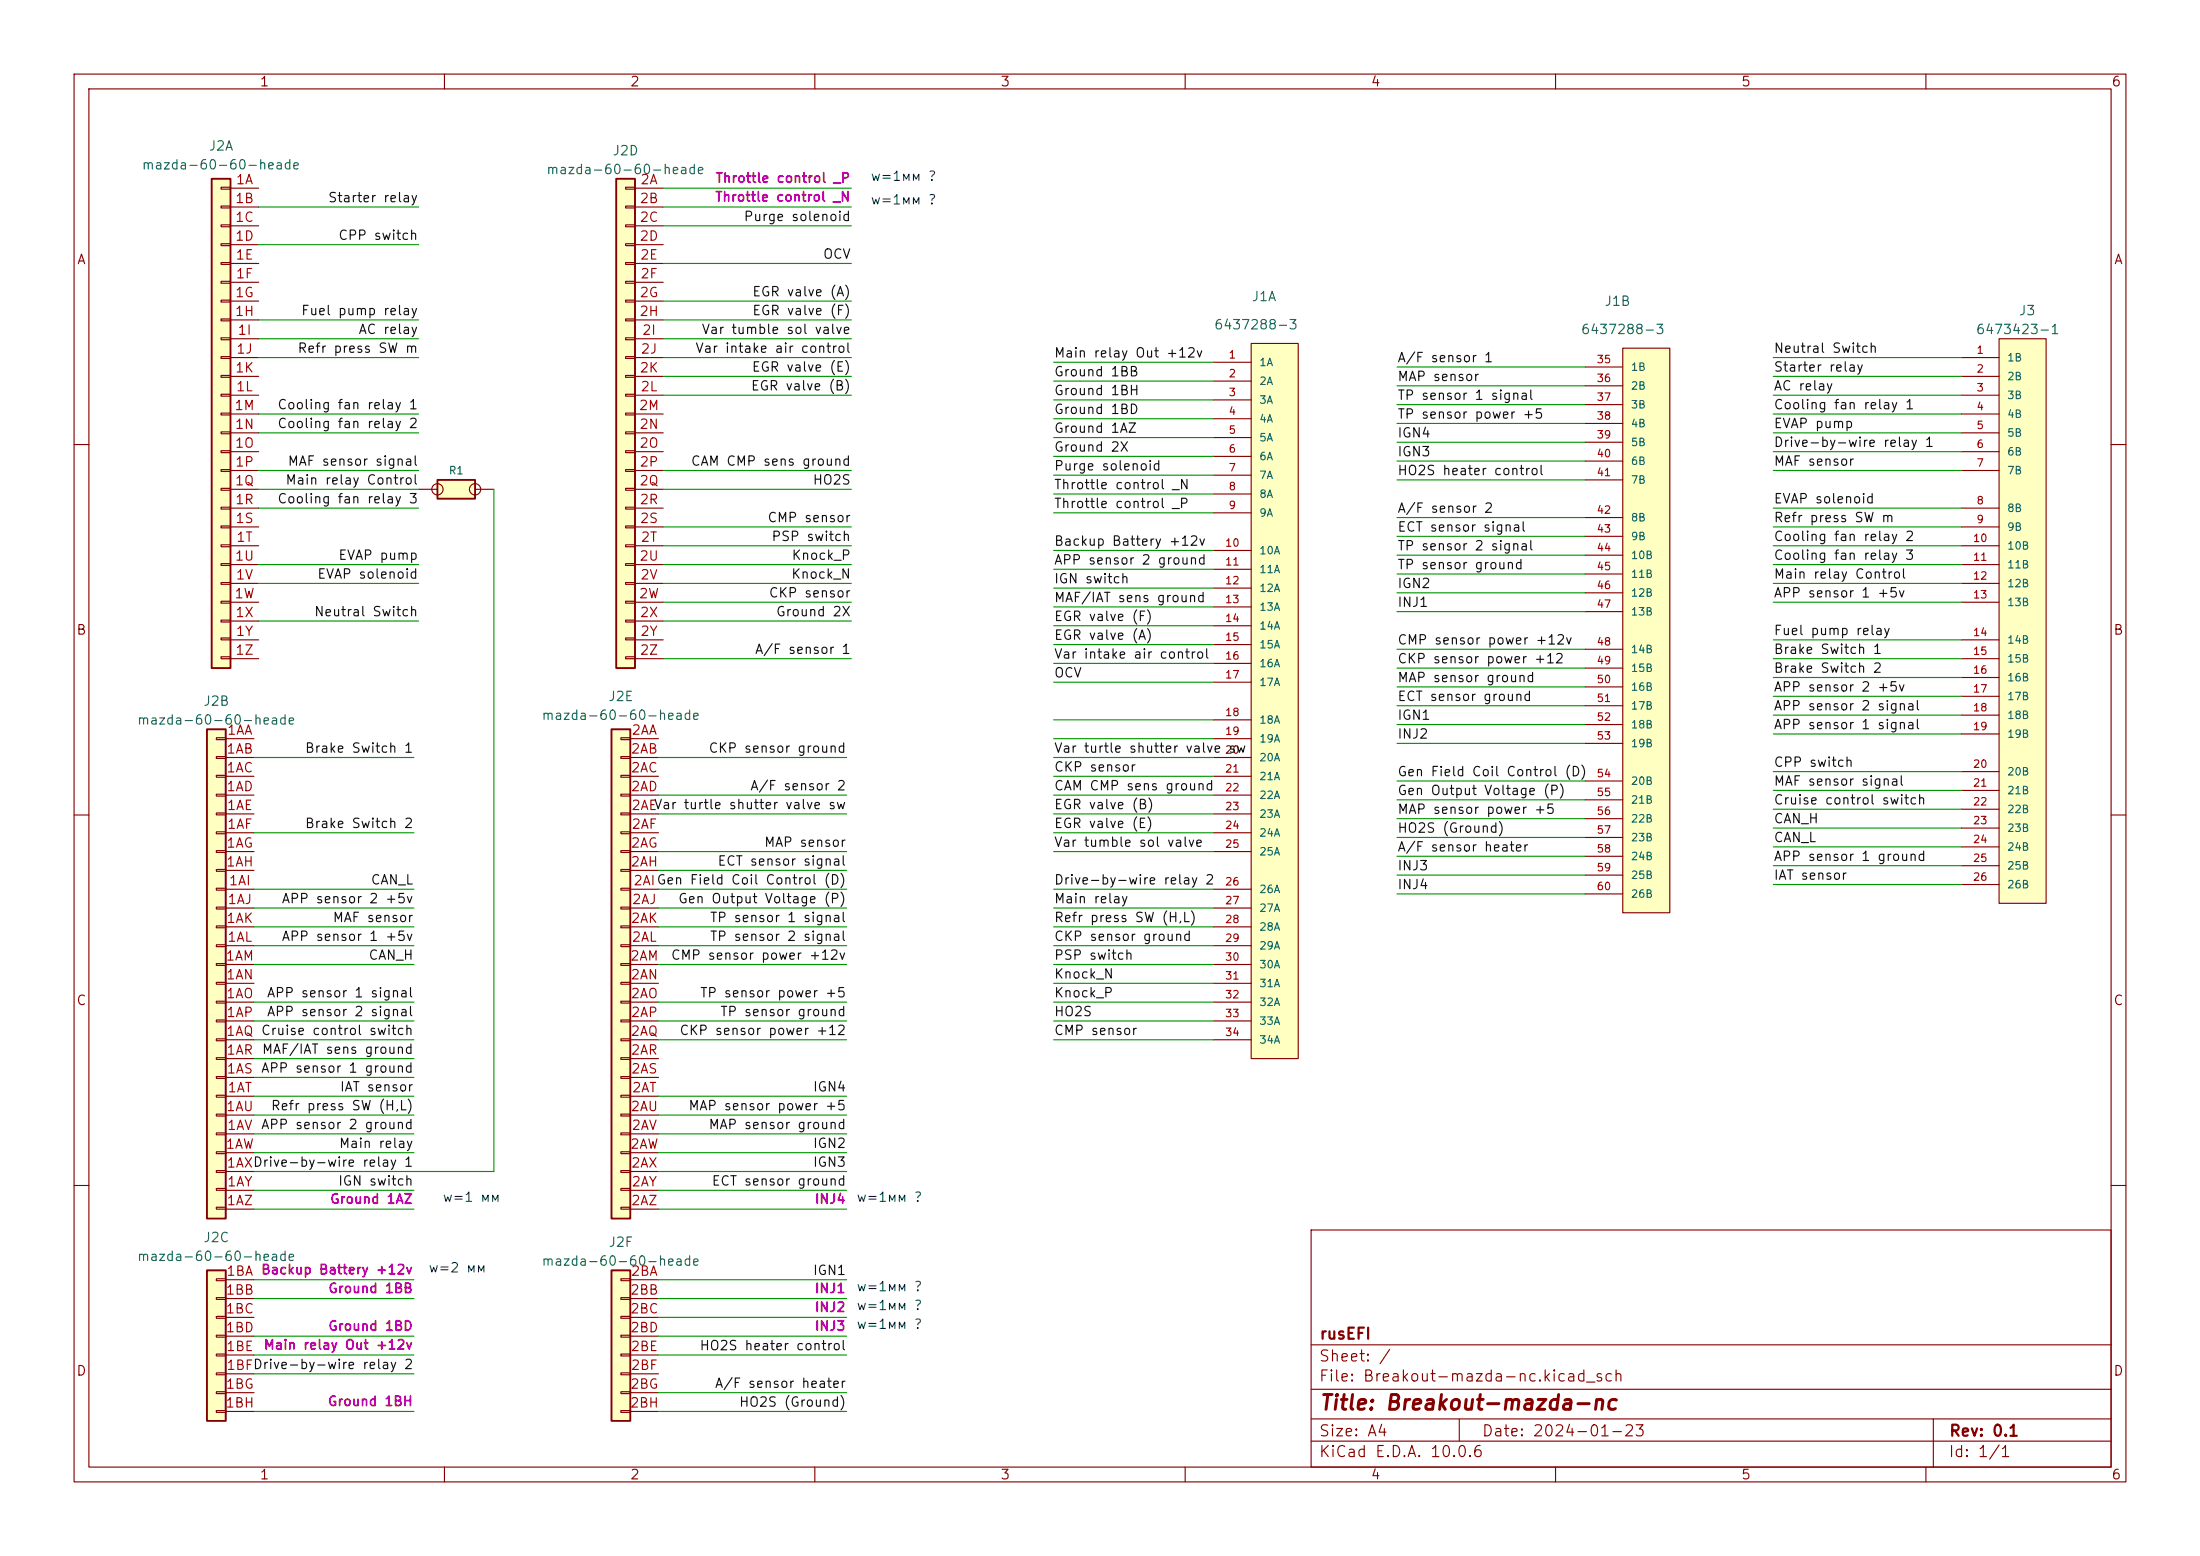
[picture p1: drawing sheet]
<svg xmlns="http://www.w3.org/2000/svg" width="297mm" height="210mm" viewBox="0 0 297 210" stroke-linecap="round" stroke-linejoin="round" font-family="sans-serif">
<g fill="none" stroke="#840000" stroke-width=".15">
<path d="M10 10h277v190h-277zM12 12h273v186h-273zM60 10v2M110 10v2M160 10v2M210 10v2M260 10v2M10 60h2M285 60h2M10 110h2M285 110h2M10 160h2"/>
<path d="M177 166h108v32h-108zM285 160h2M60 198v2M110 198v2M160 198v2M177 194.5h108M177 191.5h108M177 187.5h108M177 181.5h108M197 191.5v3M210 198v2M260 198v2"/>
<path d="M261 191.5v6.5"/>
</g>
<path d="M59.1 64.8h5v2.5h-5z" fill="#ffffc2"/>
<g fill="none" stroke="#840000" stroke-width=".15">
<path d="M56.5 66h2.6M64.1 66h2.6"/>
<circle cx="59.1" cy="66" r=".76"/>
<circle cx="64.1" cy="66" r=".76"/>
</g>
<path d="M59.1 64.8h5v2.5h-5z" fill="none" stroke="#840000" stroke-width=".25"/>
<path d="M83.2 24.1h2.5v66.1h-2.5z" fill="#ffffc2"/>
<path d="M83.2 24.1h2.5v66.1h-2.5z" fill="none" stroke="#840000" stroke-width=".25"/>
<g fill="none" stroke="#840000" stroke-width=".15">
<path d="M84.5 25.3h1.2v.2h-1.2zM84.5 27.8h1.2v.3h-1.2zM84.5 30.4h1.2v.2h-1.2zM84.5 32.9h1.2v.2h-1.2zM84.5 35.4h1.2v.3h-1.2zM84.5 38h1.2v.2h-1.2zM85.7 25.4h3.8M85.7 27.9h3.8M85.7 30.5h3.8M85.7 33h3.8M85.7 35.6h3.8M85.7 38.1h3.8"/>
<path d="M84.5 40.5h1.2v.3h-1.2zM84.5 43.1h1.2v.2h-1.2zM84.5 45.6h1.2v.2h-1.2zM84.5 48.1h1.2v.3h-1.2zM84.5 50.7h1.2v.2h-1.2zM84.5 53.2h1.2v.3h-1.2zM84.5 55.8h1.2v.2h-1.2zM84.5 58.3h1.2v.2h-1.2zM85.7 40.6h3.8M85.7 43.2h3.8M85.7 45.7h3.8M85.7 48.3h3.8"/>
<path d="M85.7 50.8h3.8M85.7 53.3h3.8M85.7 55.9h3.8M85.7 58.4h3.8M84.5 60.8h1.2v.3h-1.2zM84.5 63.4h1.2v.2h-1.2zM84.5 65.9h1.2v.3h-1.2zM84.5 68.5h1.2v.2h-1.2zM84.5 71h1.2v.2h-1.2zM84.5 73.5h1.2v.3h-1.2zM84.5 76.1h1.2v.2h-1.2zM84.5 78.6h1.2v.3h-1.2z"/>
<path d="M85.7 61h3.8M85.7 63.5h3.8M85.7 66h3.8M85.7 68.6h3.8M85.7 71.1h3.8M85.7 73.7h3.8M85.7 76.2h3.8M85.7 78.7h3.8M84.5 81.2h1.2v.2h-1.2zM84.5 83.7h1.2v.2h-1.2zM84.5 86.1h1.2v.3h-1.2zM84.5 88.6h1.2v.3h-1.2z"/>
<path d="M85.7 86.4h3.8M85.7 88.9h3.8M85.7 81.3h3.8M85.7 83.8h3.8"/>
</g>
<path d="M82.5 171.5h2.6v20.3h-2.6z" fill="#ffffc2"/>
<path d="M82.5 171.5h2.6v20.3h-2.6z" fill="none" stroke="#840000" stroke-width=".25"/>
<g fill="none" stroke="#840000" stroke-width=".15">
<path d="M83.8 172.6h1.3v.2h-1.3zM83.8 175.1h1.3v.3h-1.3zM83.8 177.7h1.3v.2h-1.3zM85.1 172.7h3.8M85.1 175.3h3.8M85.1 177.8h3.8M83.8 180.2h1.3v.3h-1.3zM83.8 182.8h1.3v.2h-1.3zM83.8 185.3h1.3v.2h-1.3zM83.8 187.8h1.3v.3h-1.3zM83.8 190.4h1.3v.2h-1.3zM85.1 180.3h3.8"/>
<path d="M85.1 182.9h3.8M85.1 185.4h3.8M85.1 188h3.8M85.1 190.5h3.8"/>
</g>
<path d="M27.9 98.4h2.6v66.1h-2.6z" fill="#ffffc2"/>
<path d="M27.9 98.4h2.6v66.1h-2.6z" fill="none" stroke="#840000" stroke-width=".25"/>
<g fill="none" stroke="#840000" stroke-width=".15">
<path d="M29.2 99.6h1.3v.2h-1.3zM30.5 99.7h3.8M29.2 102.1h1.3v.3h-1.3zM29.2 104.6h1.3v.3h-1.3zM29.2 107.2h1.3v.2h-1.3zM29.2 109.7h1.3v.3h-1.3zM29.2 112.3h1.3v.2h-1.3zM29.2 114.8h1.3v.3h-1.3zM29.2 117.3h1.3v.3h-1.3zM29.2 119.9h1.3v.2h-1.3zM30.5 102.2h3.8M30.5 104.8h3.8"/>
<path d="M30.5 107.3h3.8M30.5 109.9h3.8M30.5 112.4h3.8M30.5 114.9h3.8M30.5 117.5h3.8M29.2 122.4h1.3v.3h-1.3zM29.2 125h1.3v.2h-1.3zM29.2 127.5h1.3v.3h-1.3zM29.2 130h1.3v.3h-1.3zM29.2 132.6h1.3v.2h-1.3zM29.2 135.1h1.3v.3h-1.3zM29.2 137.7h1.3v.2h-1.3z"/>
<path d="M30.5 120h3.8M30.5 122.6h3.8M30.5 125.1h3.8M30.5 127.6h3.8M30.5 130.2h3.8M30.5 132.7h3.8M30.5 135.3h3.8M30.5 137.8h3.8M29.2 140.2h1.3v.3h-1.3zM29.2 142.7h1.3v.3h-1.3zM29.2 145.3h1.3v.2h-1.3zM29.2 147.8h1.3v.3h-1.3z"/>
<path d="M29.2 150.4h1.3v.2h-1.3zM29.2 152.9h1.3v.3h-1.3zM29.2 155.4h1.3v.3h-1.3zM29.2 158h1.3v.2h-1.3zM30.5 140.3h3.8M30.5 142.9h3.8M30.5 145.4h3.8M30.5 148h3.8M30.5 150.5h3.8M30.5 153h3.8M30.5 155.6h3.8M30.5 158.1h3.8"/>
<path d="M29.2 160.4h1.3v.3h-1.3zM29.2 162.9h1.3v.3h-1.3zM30.5 160.7h3.8M30.5 163.2h3.8"/>
</g>
<path d="M82.5 98.4h2.6v66.1h-2.6z" fill="#ffffc2"/>
<path d="M82.5 98.4h2.6v66.1h-2.6z" fill="none" stroke="#840000" stroke-width=".25"/>
<g fill="none" stroke="#840000" stroke-width=".15">
<path d="M83.8 99.6h1.3v.2h-1.3zM85.1 99.7h3.8M83.8 102.1h1.3v.3h-1.3zM83.8 104.6h1.3v.3h-1.3zM83.8 107.2h1.3v.2h-1.3zM83.8 109.7h1.3v.3h-1.3zM83.8 112.3h1.3v.2h-1.3zM83.8 114.8h1.3v.3h-1.3zM83.8 117.3h1.3v.3h-1.3zM83.8 119.9h1.3v.2h-1.3zM85.1 102.2h3.8M85.1 104.8h3.8"/>
<path d="M85.1 107.3h3.8M85.1 109.9h3.8M85.1 112.4h3.8M85.1 114.9h3.8M85.1 117.5h3.8M83.8 122.4h1.3v.3h-1.3zM83.8 125h1.3v.2h-1.3zM83.8 127.5h1.3v.3h-1.3zM83.8 130h1.3v.3h-1.3zM83.8 132.6h1.3v.2h-1.3zM83.8 135.1h1.3v.3h-1.3zM83.8 137.7h1.3v.2h-1.3z"/>
<path d="M85.1 120h3.8M85.1 122.6h3.8M85.1 125.1h3.8M85.1 127.6h3.8M85.1 130.2h3.8M85.1 132.7h3.8M85.1 135.3h3.8M85.1 137.8h3.8M83.8 140.2h1.3v.3h-1.3zM83.8 142.7h1.3v.3h-1.3zM83.8 145.3h1.3v.2h-1.3zM83.8 147.8h1.3v.3h-1.3z"/>
<path d="M83.8 150.4h1.3v.2h-1.3zM83.8 152.9h1.3v.3h-1.3zM83.8 155.4h1.3v.3h-1.3zM83.8 158h1.3v.2h-1.3zM85.1 140.3h3.8M85.1 142.9h3.8M85.1 145.4h3.8M85.1 148h3.8M85.1 150.5h3.8M85.1 153h3.8M85.1 155.6h3.8M85.1 158.1h3.8"/>
<path d="M83.8 160.4h1.3v.3h-1.3zM83.8 162.9h1.3v.3h-1.3zM85.1 160.7h3.8M85.1 163.2h3.8"/>
</g>
<path d="M27.9 171.5h2.6v20.3h-2.6z" fill="#ffffc2"/>
<path d="M27.9 171.5h2.6v20.3h-2.6z" fill="none" stroke="#840000" stroke-width=".25"/>
<g fill="none" stroke="#840000" stroke-width=".15">
<path d="M29.2 172.6h1.3v.2h-1.3zM29.2 175.1h1.3v.3h-1.3zM29.2 177.7h1.3v.2h-1.3zM30.5 172.7h3.8M30.5 175.3h3.8M30.5 177.8h3.8M29.2 180.2h1.3v.3h-1.3zM29.2 182.8h1.3v.2h-1.3zM29.2 185.3h1.3v.2h-1.3zM29.2 187.8h1.3v.3h-1.3zM29.2 190.4h1.3v.2h-1.3zM30.5 180.3h3.8"/>
<path d="M30.5 182.9h3.8M30.5 185.4h3.8M30.5 188h3.8M30.5 190.5h3.8"/>
</g>
<path d="M269.9 45.7h6.3v76.2h-6.3z" fill="#ffffc2"/>
<g fill="none" stroke="#840000" stroke-width=".15">
<path d="M264.8 48.3h5.1M264.8 50.8h5.1M264.8 53.3h5.1M264.8 55.9h5.1M264.8 58.4h5.1M269.9 45.7h6.3v76.2h-6.3zM264.8 61h5.1M264.8 63.5h5.1M264.8 68.6h5.1M264.8 71.1h5.1M264.8 73.7h5.1M264.8 76.2h5.1"/>
<path d="M264.8 78.7h5.1M264.8 81.3h5.1M264.8 86.4h5.1M264.8 88.9h5.1M264.8 91.4h5.1M264.8 94h5.1M264.8 96.5h5.1M264.8 99.1h5.1M264.8 104.1h5.1M264.8 106.7h5.1M264.8 109.2h5.1M264.8 111.8h5.1"/>
<path d="M264.8 114.3h5.1M264.8 116.8h5.1M264.8 119.4h5.1"/>
</g>
<path d="M28.6 24.1h2.5v66.1h-2.5z" fill="#ffffc2"/>
<path d="M28.6 24.1h2.5v66.1h-2.5z" fill="none" stroke="#840000" stroke-width=".25"/>
<g fill="none" stroke="#840000" stroke-width=".15">
<path d="M29.8 25.3h1.3v.2h-1.3zM29.8 27.8h1.3v.3h-1.3zM29.8 30.4h1.3v.2h-1.3zM29.8 32.9h1.3v.2h-1.3zM29.8 35.4h1.3v.3h-1.3zM29.8 38h1.3v.2h-1.3zM31.1 25.4h3.8M31.1 27.9h3.8M31.1 30.5h3.8M31.1 33h3.8M31.1 35.6h3.8M31.1 38.1h3.8"/>
<path d="M29.8 40.5h1.3v.3h-1.3zM29.8 43.1h1.3v.2h-1.3zM29.8 45.6h1.3v.2h-1.3zM29.8 48.1h1.3v.3h-1.3zM29.8 50.7h1.3v.2h-1.3zM29.8 53.2h1.3v.3h-1.3zM29.8 55.8h1.3v.2h-1.3zM29.8 58.3h1.3v.2h-1.3zM31.1 40.6h3.8M31.1 43.2h3.8M31.1 45.7h3.8M31.1 48.3h3.8"/>
<path d="M31.1 50.8h3.8M31.1 53.3h3.8M31.1 55.9h3.8M31.1 58.4h3.8M29.8 60.8h1.3v.3h-1.3zM29.8 63.4h1.3v.2h-1.3zM29.8 65.9h1.3v.3h-1.3zM29.8 68.5h1.3v.2h-1.3zM29.8 71h1.3v.2h-1.3zM29.8 73.5h1.3v.3h-1.3zM29.8 76.1h1.3v.2h-1.3zM29.8 78.6h1.3v.3h-1.3z"/>
<path d="M31.1 61h3.8M31.1 63.5h3.8M31.1 66h3.8M31.1 68.6h3.8M31.1 71.1h3.8M31.1 73.7h3.8M31.1 76.2h3.8M31.1 78.7h3.8M29.8 81.2h1.3v.2h-1.3zM29.8 83.7h1.3v.2h-1.3zM29.8 86.1h1.3v.3h-1.3zM29.8 88.6h1.3v.3h-1.3z"/>
<path d="M31.1 86.4h3.8M31.1 88.9h3.8M31.1 81.3h3.8M31.1 83.8h3.8"/>
</g>
<path d="M219.1 47h6.3v76.2h-6.3z" fill="#ffffc2"/>
<g fill="none" stroke="#840000" stroke-width=".15">
<path d="M214 49.5h5.1M214 52.1h5.1M214 54.6h5.1M214 57.2h5.1M214 59.7h5.1M219.1 47h6.3v76.2h-6.3zM214 62.2h5.1M214 64.8h5.1M214 69.9h5.1M214 72.4h5.1M214 74.9h5.1M214 77.5h5.1"/>
<path d="M214 80h5.1M214 82.6h5.1M214 87.6h5.1M214 90.2h5.1M214 92.7h5.1M214 95.3h5.1M214 97.8h5.1M214 100.3h5.1M214 105.4h5.1M214 108h5.1M214 110.5h5.1M214 113h5.1"/>
<path d="M214 115.6h5.1M214 118.1h5.1M214 120.7h5.1"/>
</g>
<path d="M168.9 46.4h6.4v96.5h-6.4z" fill="#ffffc2"/>
<g fill="none" stroke="#840000" stroke-width=".15">
<path d="M163.8 48.9h5.1M163.8 51.4h5.1M163.8 54h5.1M163.8 56.5h5.1M163.8 59.1h5.1M168.9 46.4h6.4v96.5h-6.4zM163.8 61.6h5.1M163.8 64.1h5.1M163.8 66.7h5.1M163.8 69.2h5.1M163.8 74.3h5.1M163.8 76.8h5.1"/>
<path d="M163.8 79.4h5.1M163.8 81.9h5.1M163.8 84.5h5.1M163.8 87h5.1M163.8 89.5h5.1M163.8 92.1h5.1M163.8 97.2h5.1M163.8 99.7h5.1M163.8 102.2h5.1M163.8 104.8h5.1M163.8 107.3h5.1M163.8 109.9h5.1"/>
<path d="M163.8 112.4h5.1M163.8 114.9h5.1M163.8 120h5.1M163.8 122.6h5.1M163.8 125.1h5.1M163.8 127.6h5.1M163.8 130.2h5.1M163.8 132.7h5.1M163.8 135.3h5.1M163.8 137.8h5.1M163.8 140.3h5.1"/>
</g>
<g fill="none" stroke="#009600" stroke-width=".15">
<path d="M34.9 27.9h21.6M34.9 33h21.6M89.5 27.9h25.4M89.5 35.6h25.4M89.5 30.5h25.4M89.5 25.4h25.4M34.9 55.9h21.6M34.9 58.4h21.6M34.9 48.3h21.6M34.9 43.2h21.6M34.9 45.7h21.6M89.5 48.3h25.4"/>
<path d="M89.5 43.2h25.4M89.5 45.7h25.4M89.5 50.8h25.4M89.5 53.3h25.4M89.5 40.6h25.4M142.2 59.1h21.6M142.2 51.4h21.6M142.2 56.5h21.6M142.2 54h21.6M142.2 48.9h21.6M188.6 54.6h25.4M188.6 59.7h25.4"/>
<path d="M188.6 57.2h25.4M188.6 52.1h25.4M188.6 49.5h25.4M239.4 55.9h25.4M239.4 58.4h25.4M239.4 48.3h25.4M239.4 50.8h25.4M239.4 53.3h25.4M34.9 76.2h21.6M34.9 66h21.6M34.9 63.5h21.6M34.9 68.6h21.6"/>
<path d="M34.9 78.7h21.6M66.7 66v92.1h-32.4M89.5 76.2h25.4M89.5 66h25.4M89.5 63.5h25.4M89.5 78.7h25.4M89.5 73.7h25.4M89.5 71.1h25.4M142.2 76.8h21.6M142.2 69.2h21.6M142.2 74.3h21.6M142.2 79.4h21.6"/>
<path d="M142.2 61.6h21.6M142.2 66.7h21.6M142.2 64.1h21.6M188.6 77.5h25.4M188.6 69.9h25.4M188.6 74.9h25.4M188.6 72.4h25.4M188.6 64.8h25.4M188.6 62.2h25.4M239.4 76.2h25.4M239.4 63.5h25.4M239.4 68.6h25.4"/>
<path d="M239.4 78.7h25.4M239.4 73.7h25.4M239.4 71.1h25.4M239.4 61h25.4M34.9 83.8h21.6M89.5 83.8h25.4M89.5 81.3h25.4M89.5 88.9h25.4M142.2 81.9h21.6M142.2 92.1h21.6M142.2 89.5h21.6M142.2 87h21.6"/>
<path d="M142.2 99.7h21.6M142.2 84.5h21.6M142.2 97.2h21.6M188.6 80h25.4M188.6 97.8h25.4M188.6 95.3h25.4M188.6 92.7h25.4M188.6 90.2h25.4M188.6 87.6h25.4M188.6 82.6h25.4M239.4 81.3h25.4M239.4 86.4h25.4"/>
<path d="M239.4 88.9h25.4M239.4 91.4h25.4M239.4 94h25.4M239.4 96.5h25.4M239.4 99.1h25.4M34.3 112.4h21.6M34.3 102.2h21.6M88.9 114.9h25.4M88.9 102.2h25.4M88.9 107.3h25.4M88.9 109.9h25.4M88.9 117.5h25.4"/>
<path d="M142.2 112.4h21.6M142.2 114.9h21.6M142.2 102.2h21.6M142.2 104.8h21.6M142.2 107.3h21.6M142.2 109.9h21.6M188.6 100.3h25.4M188.6 108h25.4M188.6 105.4h25.4M188.6 113h25.4M188.6 110.5h25.4M188.6 115.6h25.4"/>
<path d="M188.6 118.1h25.4M239.4 104.1h25.4M239.4 106.7h25.4M239.4 119.4h25.4M239.4 116.8h25.4M239.4 109.2h25.4M239.4 114.3h25.4M239.4 111.8h25.4M34.3 137.8h21.6M34.3 120h21.6M34.3 130.2h21.6M34.3 122.6h21.6"/>
<path d="M34.3 127.6h21.6M34.3 125.1h21.6M34.3 135.3h21.6M88.9 137.8h25.4M88.9 120h25.4M88.9 130.2h25.4M88.9 122.6h25.4M88.9 127.6h25.4M88.9 125.1h25.4M88.9 135.3h25.4M142.2 137.8h21.6M142.2 120h21.6"/>
<path d="M142.2 130.2h21.6M142.2 122.6h21.6M142.2 127.6h21.6M142.2 125.1h21.6M142.2 135.3h21.6M142.2 132.7h21.6M188.6 120.7h25.4M34.3 142.9h21.6M34.3 140.3h21.6M34.3 150.5h21.6M34.3 155.6h21.6M34.3 153h21.6"/>
<path d="M34.3 148h21.6M34.3 145.4h21.6M88.9 140.3h25.4M88.9 150.5h25.4M88.9 155.6h25.4M88.9 153h25.4M88.9 158.1h25.4M88.9 148h25.4M142.2 140.3h21.6M34.3 175.3h21.6M34.3 172.7h21.6M34.3 163.2h21.6"/>
<path d="M34.3 160.7h21.6M88.9 175.3h25.4M88.9 172.7h25.4M88.9 163.2h25.4M88.9 160.7h25.4M88.9 177.8h25.4M34.3 185.4h21.6M34.3 180.3h21.6M34.3 190.5h21.6M34.3 182.9h21.6M88.9 180.3h25.4M88.9 190.5h25.4"/>
<path d="M88.9 182.9h25.4M88.9 188h25.4"/>
</g>
<text font-size="2" fill="#840000" x="178" y="190.8">Title: Breakout-mazda-nc</text>
<g font-size="1.5" fill="#840000">
<text x="178" y="184.1">Sheet: /</text>
<text x="178" y="181.1">rusEFI</text>
<text x="178" y="186.8">File: Breakout-mazda-nc.kicad_sch</text>
<text x="178" y="197">KiCad E.D.A. 10.0.6</text>
<text x="178" y="194.2">Size: A4</text>
<text x="200" y="194.2">Date: 2024-01-23</text>
<text x="263" y="197">Id: 1/1</text>
<text x="263" y="194.2">Rev: 0.1</text>
</g>
<g font-size="1.3" fill="#840000">
<text x="35" y="12">1</text>
<text x="85" y="12">2</text>
<text x="135" y="12">3</text>
<text x="185" y="12">4</text>
<text x="235" y="12">5</text>
<text x="285" y="12">6</text>
<text x="10.3" y="36">A</text>
<text x="285.3" y="36">A</text>
<text x="10.2" y="86">B</text>
<text x="285.2" y="86">B</text>
<text x="10.2" y="136">C</text>
<text x="285.2" y="136">C</text>
<text x="10.2" y="186">D</text>
<text x="285.2" y="186">D</text>
<text x="35" y="200">1</text>
<text x="85" y="200">2</text>
<text x="135" y="200">3</text>
<text x="185" y="200">4</text>
<text x="235" y="200">5</text>
<text x="285" y="200">6</text>
</g>
<g font-size="1.3" fill="#006464">
<text x="19" y="23.2">mazda-60-60-heade</text>
<text x="28.1" y="20.6">J2A</text>
<text x="73.7" y="23.8">mazda-60-60-heade</text>
<text x="82.6" y="21.3">J2D</text>
<text x="168.9" y="41">J1A</text>
<text x="216.5" y="41.6">J1B</text>
<text x="163.8" y="44.8">6437288-3</text>
<text x="213.3" y="45.4">6437288-3</text>
<text x="266.7" y="45.4">6473423-1</text>
<text x="272.5" y="42.9">J3</text>
<text x="27.4" y="95.6">J2B</text>
<text x="82" y="94.9">J2E</text>
<text x="18.4" y="98.1">mazda-60-60-heade</text>
<text x="73" y="97.5">mazda-60-60-heade</text>
<text x="27.4" y="168">J2C</text>
<text x="18.4" y="170.5">mazda-60-60-heade</text>
<text x="73" y="171.1">mazda-60-60-heade</text>
<text x="82.1" y="168.6">J2F</text>
</g>
<g font-size="1.3" fill="#a90000">
<text x="31.7" y="27.7">1B</text>
<text x="31.7" y="25.2">1A</text>
<text x="86.3" y="27.7">2B</text>
<text x="86.4" y="25.2">2A</text>
<text x="31.7" y="30.3">1C</text>
<text x="31.7" y="32.8">1D</text>
<text x="31.7" y="35.3">1E</text>
<text x="86.3" y="30.3">2C</text>
<text x="86.3" y="32.8">2D</text>
<text x="86.3" y="35.3">2E</text>
<text x="31.7" y="40.4">1G</text>
<text x="31.7" y="37.9">1F</text>
<text x="86.3" y="40.4">2G</text>
<text x="86.4" y="37.9">2F</text>
<text x="31.6" y="43">1H</text>
<text x="32" y="45.5">1I</text>
<text x="86.2" y="43">2H</text>
<text x="86.6" y="45.5">2I</text>
<text x="31.7" y="50.6">1K</text>
<text x="31.8" y="53.1">1L</text>
<text x="31.8" y="48">1J</text>
<text x="86.3" y="50.6">2K</text>
<text x="86.4" y="53.1">2L</text>
<text x="86.4" y="48">2J</text>
<text x="31.6" y="55.7">1M</text>
<text x="31.6" y="58.2">1N</text>
<text x="86.2" y="55.7">2M</text>
<text x="86.2" y="58.2">2N</text>
<text x="31.6" y="60.7">1O</text>
<text x="31.6" y="65.8">1Q</text>
<text x="31.7" y="63.3">1P</text>
<text x="86.2" y="60.7">2O</text>
<text x="86.2" y="65.8">2Q</text>
<text x="86.3" y="63.3">2P</text>
<text x="31.7" y="68.4">1R</text>
<text x="31.7" y="70.9">1S</text>
<text x="86.3" y="68.4">2R</text>
<text x="86.3" y="70.9">2S</text>
<text x="31.6" y="76">1U</text>
<text x="31.8" y="73.4">1T</text>
<text x="86.2" y="76">2U</text>
<text x="86.4" y="73.4">2T</text>
<text x="31.6" y="81.1">1W</text>
<text x="31.7" y="83.6">1X</text>
<text x="31.7" y="78.5">1V</text>
<text x="86.2" y="81.1">2W</text>
<text x="86.3" y="83.6">2X</text>
<text x="86.4" y="78.5">2V</text>
<text x="31.7" y="88.7">1Z</text>
<text x="31.7" y="86.1">1Y</text>
<text x="86.3" y="88.7">2Z</text>
<text x="86.4" y="86.1">2Y</text>
<text x="30.6" y="99.5">1AA</text>
<text x="85.2" y="99.5">2AA</text>
<text x="30.5" y="102">1AB</text>
<text x="30.5" y="104.6">1AC</text>
<text x="30.5" y="107.1">1AD</text>
<text x="85.1" y="102">2AB</text>
<text x="85.1" y="104.6">2AC</text>
<text x="85.1" y="107.1">2AD</text>
<text x="30.5" y="109.6">1AE</text>
<text x="30.6" y="112.2">1AF</text>
<text x="85.1" y="109.6">2AE</text>
<text x="85.2" y="112.2">2AF</text>
<text x="30.4" y="117.3">1AH</text>
<text x="30.5" y="114.7">1AG</text>
<text x="30.8" y="119.8">1AI</text>
<text x="85.1" y="117.3">2AH</text>
<text x="85.1" y="114.7">2AG</text>
<text x="85.4" y="119.8">2AIGen Field Coil Control (D)</text>
<text x="30.5" y="124.9">1AK</text>
<text x="30.6" y="122.3">1AJ</text>
<text x="85.1" y="124.9">2AK</text>
<text x="85.2" y="122.3">2AJ</text>
<text x="30.4" y="130">1AM</text>
<text x="30.6" y="127.4">1AL</text>
<text x="85" y="130">2AM</text>
<text x="85.2" y="127.4">2AL</text>
<text x="30.4" y="132.5">1AN</text>
<text x="30.4" y="135">1AO</text>
<text x="30.5" y="137.6">1AP</text>
<text x="85.1" y="132.5">2AN</text>
<text x="85.1" y="135">2AO</text>
<text x="85.1" y="137.6">2AP</text>
<text x="30.4" y="140.1">1AQ Cruise control switch</text>
<text x="30.5" y="142.7">1AR</text>
<text x="85.1" y="140.1">2AQ</text>
<text x="85.1" y="142.7">2AR</text>
<text x="30.5" y="145.2">1AS</text>
<text x="30.6" y="147.7">1AT</text>
<text x="85.1" y="145.2">2AS</text>
<text x="85.2" y="147.7">2AT</text>
<text x="30.4" y="155.4">1AW</text>
<text x="30.4" y="150.3">1AU</text>
<text x="30.6" y="152.8">1AV</text>
<text x="85" y="155.4">2AW</text>
<text x="85.1" y="150.3">2AU</text>
<text x="85.2" y="152.8">2AV</text>
<text x="30.5" y="157.9">1AXDrive-by-wire relay 1</text>
<text x="30.6" y="160.4">1AY</text>
<text x="85.1" y="157.9">2AX</text>
<text x="85.2" y="160.4">2AY</text>
<text x="30.5" y="163">1AZ</text>
<text x="85.1" y="163">2AZ</text>
<text x="30.5" y="172.5">1BA</text>
<text x="85.1" y="172.5">2BA</text>
<text x="30.4" y="175">1BB</text>
<text x="30.4" y="177.6">1BC</text>
<text x="85" y="175">2BB</text>
<text x="85" y="177.6">2BC</text>
<text x="30.4" y="180.1">1BD</text>
<text x="30.4" y="182.7">1BE</text>
<text x="30.5" y="185.2">1BFDrive-by-wire relay 2</text>
<text x="85" y="180.1">2BD</text>
<text x="85.1" y="182.7">2BE</text>
<text x="85.1" y="185.2">2BF</text>
<text x="30.4" y="190.3">1BH</text>
<text x="30.4" y="187.7">1BG</text>
<text x="85" y="190.3">2BH</text>
<text x="85" y="187.7">2BG</text>
</g>
<g font-size="1.3" fill="#0f0f0f">
<text x="44.2" y="27.6">Starter relay</text>
<text x="45.6" y="32.7">CPP switch</text>
<text x="100.3" y="30.2">Purge solenoid</text>
<text x="111" y="35.2">OCV</text>
<text x="101.5" y="40.3">EGR valve (A)</text>
<text x="40.1" y="47.9">Refr press SW m</text>
<text x="40.6" y="42.9">Fuel pump relay</text>
<text x="48.3" y="45.4">AC relay</text>
<text x="93.8" y="47.9">Var intake air control</text>
<text x="94.6" y="45.4">Var tumble sol valve</text>
<text x="101.5" y="42.9">EGR valve (F)</text>
<text x="239.4" y="47.9">Neutral Switch</text>
<text x="101.3" y="53">EGR valve (B)</text>
<text x="101.4" y="50.5">EGR valve (E)</text>
<text x="142.2" y="53.7">Ground 1BH</text>
<text x="142.2" y="48.6">Main relay Out +12v</text>
<text x="142.2" y="51.1">Ground 1BB</text>
<text x="188.6" y="49.2">A/F sensor 1</text>
<text x="188.6" y="51.8">MAP sensor</text>
<text x="239.4" y="50.5">Starter relay</text>
<text x="239.4" y="53">AC relay</text>
<text x="37.4" y="58.1">Cooling fan relay 2</text>
<text x="37.4" y="55.6">Cooling fan relay 1</text>
<text x="142.2" y="56.2">Ground 1BD</text>
<text x="142.2" y="58.7">Ground 1AZ</text>
<text x="188.6" y="59.4">IGN4</text>
<text x="188.6" y="54.3">TP sensor 1 signal</text>
<text x="188.6" y="56.8">TP sensor power +5</text>
<text x="239.4" y="58.1">EVAP pump</text>
<text x="239.4" y="55.6">Cooling fan relay 1</text>
<text x="38.4" y="65.7">Main relay Control</text>
<text x="38.7" y="63.2">MAF sensor signal</text>
<text x="93.2" y="63.2">CAM CMP sens ground</text>
<text x="109.6" y="65.7">HO2S</text>
<text x="142.2" y="61.3">Ground 2X</text>
<text x="142.2" y="63.8">Purge solenoid</text>
<text x="188.6" y="61.9">IGN3</text>
<text x="188.6" y="64.5">HO2S heater control</text>
<text x="239.4" y="63.2">MAF sensor</text>
<text x="239.4" y="60.6">Drive-by-wire relay 1</text>
<text x="37.4" y="68.3">Cooling fan relay 3</text>
<text x="103.5" y="70.8">CMP sensor</text>
<text x="142.2" y="66.4">Throttle control _N</text>
<text x="142.2" y="68.9">Throttle control _P</text>
<text x="188.6" y="69.5">A/F sensor 2</text>
<text x="239.4" y="70.8">Refr press SW m</text>
<text x="239.4" y="68.3">EVAP solenoid</text>
<text x="45.6" y="75.9">EVAP pump</text>
<text x="104.1" y="73.3">PSP switch</text>
<text x="106.8" y="75.9">Knock_P</text>
<text x="142.2" y="74">Backup Battery +12v</text>
<text x="142.2" y="76.5">APP sensor 2 ground</text>
<text x="188.6" y="72.1">ECT sensor signal</text>
<text x="188.6" y="77.2">TP sensor ground</text>
<text x="188.6" y="74.6">TP sensor 2 signal</text>
<text x="239.4" y="75.9">Cooling fan relay 3</text>
<text x="239.4" y="73.3">Cooling fan relay 2</text>
<text x="42.3" y="83.5">Neutral Switch</text>
<text x="42.7" y="78.4">EVAP solenoid</text>
<text x="103.7" y="81">CKP sensor</text>
<text x="104.7" y="83.5">Ground 2X</text>
<text x="106.7" y="78.4">Knock_N</text>
<text x="142.2" y="81.6">MAF/IAT sens ground</text>
<text x="142.2" y="79.1">IGN switch</text>
<text x="188.6" y="82.2">INJ1</text>
<text x="188.6" y="79.7">IGN2</text>
<text x="239.4" y="81">APP sensor 1 +5v</text>
<text x="239.4" y="78.4">Main relay Control</text>
<text x="101.8" y="88.6">A/F sensor 1</text>
<text x="142.2" y="89.2">Var intake air control</text>
<text x="142.2" y="86.7">EGR valve (A)</text>
<text x="142.2" y="84.1">EGR valve (F)</text>
<text x="188.6" y="89.9">CKP sensor power +12</text>
<text x="188.6" y="87.3">CMP sensor power +12v</text>
<text x="239.4" y="88.6">Brake Switch 1</text>
<text x="239.4" y="86">Fuel pump relay</text>
<text x="142.2" y="91.8">OCV</text>
<text x="188.6" y="92.4">MAP sensor ground</text>
<text x="188.6" y="94.9">ECT sensor ground</text>
<text x="239.4" y="91.1">Brake Switch 2</text>
<text x="239.4" y="93.7">APP sensor 2 +5v</text>
<text x="41.1" y="101.9">Brake Switch 1</text>
<text x="95.6" y="101.9">CKP sensor ground</text>
<text x="142.2" y="101.9">Var turtle shutter valve sw</text>
<text x="188.6" y="100">INJ2</text>
<text x="188.6" y="97.5">IGN1</text>
<text x="239.4" y="98.7">APP sensor 1 signal</text>
<text x="239.4" y="96.2">APP sensor 2 signal</text>
<text x="101.2" y="107">A/F sensor 2</text>
<text x="142.2" y="107">CAM CMP sens ground</text>
<text x="142.2" y="104.5">CKP sensor</text>
<text x="188.6" y="105.1">Gen Field Coil Control (D)</text>
<text x="188.6" y="107.6">Gen Output Voltage (P)</text>
<text x="239.4" y="106.4">MAF sensor signal</text>
<text x="239.4" y="103.8">CPP switch</text>
<text x="41.1" y="112.1">Brake Switch 2</text>
<text x="88.2" y="109.5">Var turtle shutter valve sw</text>
<text x="142.2" y="109.5">EGR valve (B)</text>
<text x="142.2" y="112.1">EGR valve (E)</text>
<text x="188.6" y="110.2">MAP sensor power +5</text>
<text x="188.6" y="112.7">HO2S (Ground)</text>
<text x="239.4" y="114">CAN_L</text>
<text x="239.4" y="111.4">CAN_H</text>
<text x="239.4" y="108.9">Cruise control switch</text>
<text x="50" y="119.7">CAN_L</text>
<text x="96.8" y="117.2">ECT sensor signal</text>
<text x="103.1" y="114.6">MAP sensor</text>
<text x="142.2" y="119.7">Drive-by-wire relay 2</text>
<text x="142.2" y="114.6">Var tumble sol valve</text>
<text x="188.6" y="115.3">A/F sensor heater</text>
<text x="188.6" y="117.8">INJ3</text>
<text x="239.4" y="116.5">APP sensor 1 ground</text>
<text x="239.4" y="119.1">IAT sensor</text>
<text x="37.9" y="122.2">APP sensor 2 +5v</text>
<text x="44.8" y="124.8">MAF sensor</text>
<text x="91.5" y="122.2">Gen Output Voltage (P)</text>
<text x="95.7" y="124.8">TP sensor 1 signal</text>
<text x="142.2" y="124.8">Refr press SW (H,L)</text>
<text x="142.2" y="122.2">Main relay</text>
<text x="188.6" y="120.3">INJ4</text>
<text x="37.9" y="127.3">APP sensor 1 +5v</text>
<text x="49.7" y="129.9">CAN_H</text>
<text x="90.5" y="129.9">CMP sensor power +12v</text>
<text x="95.7" y="127.3">TP sensor 2 signal</text>
<text x="142.2" y="127.3">CKP sensor ground</text>
<text x="142.2" y="129.9">PSP switch</text>
<text x="35.9" y="134.9">APP sensor 1 signal</text>
<text x="35.9" y="137.5">APP sensor 2 signal</text>
<text x="94.4" y="134.9">TP sensor power +5</text>
<text x="97.1" y="137.5">TP sensor ground</text>
<text x="142.2" y="132.4">Knock_N</text>
<text x="142.2" y="134.9">Knock_P</text>
<text x="142.2" y="137.5">HO2S</text>
<text x="35.3" y="142.6">MAF/IAT sens ground</text>
<text x="91.6" y="140">CKP sensor power +12</text>
<text x="142.2" y="140">CMP sensor</text>
<text x="35.2" y="145.1">APP sensor 1 ground</text>
<text x="45.8" y="147.6">IAT sensor</text>
<text x="109.7" y="147.6">IGN4</text>
<text x="35.2" y="152.7">APP sensor 2 ground</text>
<text x="36.5" y="150.2">Refr press SW (H,L)</text>
<text x="45.7" y="155.3">Main relay</text>
<text x="92.8" y="150.2">MAP sensor power +5</text>
<text x="95.6" y="152.7">MAP sensor ground</text>
<text x="109.7" y="155.3">IGN2</text>
<text x="45.6" y="160.3">IGN switch</text>
<text x="96" y="160.3">ECT sensor ground</text>
<text x="109.7" y="157.8">IGN3</text>
<text x="109.7" y="172.4">IGN1</text>
<text x="94.4" y="182.6">HO2S heater control</text>
<text x="96.4" y="187.6">A/F sensor heater</text>
<text x="99.7" y="190.2">HO2S (Ground)</text>
</g>
<g font-size="1.3" fill="#c200c2">
<text x="96.4" y="27.5">Throttle control _N</text>
<text x="96.5" y="25">Throttle control _P</text>
<text x="44.5" y="162.8">Ground 1AZ</text>
<text x="109.9" y="162.8">INJ4</text>
<text x="35.1" y="172.3">Backup Battery +12v</text>
<text x="44.2" y="174.8">Ground 1BB</text>
<text x="44.2" y="179.9">Ground 1BD</text>
<text x="109.9" y="179.9">INJ3</text>
<text x="109.9" y="177.4">INJ2</text>
<text x="109.9" y="174.8">INJ1</text>
<text x="35.5" y="182.5">Main relay Out +12v</text>
<text x="44.2" y="190.1">Ground 1BH</text>
</g>
<g font-size="1.3" fill="#0000c2">
<text x="117.4" y="27.9">w=1мм ?</text>
<text x="117.4" y="24.7">w=1мм ?</text>
<text x="59.7" y="162.5">w=1 мм</text>
<text x="115.5" y="162.5">w=1мм ?</text>
<text x="57.8" y="172.1">w=2 мм</text>
<text x="115.5" y="174.6">w=1мм ?</text>
<text x="115.5" y="177.1">w=1мм ?</text>
<text x="115.5" y="179.7">w=1мм ?</text>
</g>
<g font-size="1" fill="#a90000">
<text x="165.8" y="48.6">1</text>
<text x="165.8" y="51.2">2</text>
<text x="165.8" y="53.7">3</text>
<text x="215.5" y="49.3">35</text>
<text x="215.5" y="51.8">36</text>
<text x="266.7" y="48">1</text>
<text x="266.7" y="50.5">2</text>
<text x="266.7" y="53.1">3</text>
<text x="165.8" y="56.3">4</text>
<text x="165.8" y="58.8">5</text>
<text x="215.5" y="54.4">37</text>
<text x="215.5" y="56.9">38</text>
<text x="215.5" y="59.4">39</text>
<text x="266.7" y="55.6">4</text>
<text x="266.7" y="58.2">5</text>
<text x="165.8" y="61.3">6</text>
<text x="165.8" y="63.9">7</text>
<text x="215.5" y="62">40</text>
<text x="215.5" y="64.5">41</text>
<text x="266.7" y="60.7">6</text>
<text x="266.7" y="63.2">7</text>
<text x="165.8" y="66.4">8</text>
<text x="165.8" y="69">9</text>
<text x="215.5" y="69.6">42</text>
<text x="266.7" y="68.3">8</text>
<text x="266.7" y="70.9">9</text>
<text x="165.3" y="74">10</text>
<text x="165.3" y="76.6">11</text>
<text x="215.5" y="72.1">43</text>
<text x="215.5" y="74.7">44</text>
<text x="215.5" y="77.2">45</text>
<text x="266.3" y="73.4">10</text>
<text x="266.3" y="75.9">11</text>
<text x="165.3" y="79.1">12</text>
<text x="165.3" y="81.7">13</text>
<text x="215.5" y="79.8">46</text>
<text x="215.5" y="82.3">47</text>
<text x="266.3" y="78.5">12</text>
<text x="266.3" y="81">13</text>
<text x="165.3" y="84.2">14</text>
<text x="165.3" y="86.7">15</text>
<text x="165.3" y="89.3">16</text>
<text x="215.5" y="87.4">48</text>
<text x="215.5" y="89.9">49</text>
<text x="266.3" y="86.1">14</text>
<text x="266.3" y="88.6">15</text>
<text x="165.3" y="91.8">17</text>
<text x="215.5" y="92.5">50</text>
<text x="215.5" y="95">51</text>
<text x="266.3" y="91.2">16</text>
<text x="266.3" y="93.7">17</text>
<text x="165.3" y="96.9">18</text>
<text x="165.3" y="99.4">19</text>
<text x="165.3" y="102">20</text>
<text x="215.5" y="97.5">52</text>
<text x="215.5" y="100.1">53</text>
<text x="266.3" y="96.3">18</text>
<text x="266.3" y="98.8">19</text>
<text x="165.3" y="104.5">21</text>
<text x="165.3" y="107.1">22</text>
<text x="215.5" y="105.2">54</text>
<text x="215.5" y="107.7">55</text>
<text x="266.3" y="103.9">20</text>
<text x="266.3" y="106.4">21</text>
<text x="165.3" y="109.6">23</text>
<text x="165.3" y="112.1">24</text>
<text x="215.5" y="110.2">56</text>
<text x="215.5" y="112.8">57</text>
<text x="266.3" y="109">22</text>
<text x="266.3" y="111.5">23</text>
<text x="165.3" y="114.7">25</text>
<text x="165.3" y="119.8">26</text>
<text x="215.5" y="115.3">58</text>
<text x="215.5" y="117.9">59</text>
<text x="266.3" y="114">24</text>
<text x="266.3" y="116.6">25</text>
<text x="266.3" y="119.1">26</text>
<text x="165.3" y="122.3">27</text>
<text x="165.3" y="124.8">28</text>
<text x="215.5" y="120.4">60</text>
<text x="165.3" y="127.4">29</text>
<text x="165.3" y="129.9">30</text>
<text x="165.3" y="132.5">31</text>
<text x="165.3" y="135">32</text>
<text x="165.3" y="137.5">33</text>
<text x="165.3" y="140.1">34</text>
</g>
<g font-size="1" fill="#006464">
<text x="169.9" y="49.7">1A</text>
<text x="169.9" y="52.2">2A</text>
<text x="220.1" y="50.3">1B</text>
<text x="220.1" y="52.8">2B</text>
<text x="270.9" y="49">1B</text>
<text x="270.9" y="51.6">2B</text>
<text x="169.9" y="54.7">3A</text>
<text x="169.9" y="57.3">4A</text>
<text x="169.9" y="59.8">5A</text>
<text x="220.1" y="55.4">3B</text>
<text x="220.1" y="57.9">4B</text>
<text x="270.9" y="54.1">3B</text>
<text x="270.9" y="56.6">4B</text>
<text x="270.9" y="59.2">5B</text>
<text x="60.5" y="64.3">R1</text>
<text x="169.9" y="62.4">6A</text>
<text x="169.9" y="64.9">7A</text>
<text x="220.1" y="60.5">5B</text>
<text x="220.1" y="63">6B</text>
<text x="220.1" y="65.5">7B</text>
<text x="270.9" y="61.7">6B</text>
<text x="270.9" y="64.3">7B</text>
<text x="169.9" y="67.4">8A</text>
<text x="169.9" y="70">9A</text>
<text x="220.1" y="70.6">8B</text>
<text x="270.9" y="69.3">8B</text>
<text x="270.9" y="71.9">9B</text>
<text x="169.9" y="75.1">10A</text>
<text x="169.9" y="77.6">11A</text>
<text x="220.1" y="73.2">9B</text>
<text x="220.1" y="75.7">10B</text>
<text x="270.9" y="74.4">10B</text>
<text x="270.9" y="77">11B</text>
<text x="169.9" y="80.1">12A</text>
<text x="169.9" y="82.7">13A</text>
<text x="220.1" y="78.2">11B</text>
<text x="220.1" y="80.8">12B</text>
<text x="220.1" y="83.3">13B</text>
<text x="270.9" y="79.5">12B</text>
<text x="270.9" y="82">13B</text>
<text x="169.9" y="85.2">14A</text>
<text x="169.9" y="87.8">15A</text>
<text x="220.1" y="88.4">14B</text>
<text x="270.9" y="87.1">14B</text>
<text x="270.9" y="89.7">15B</text>
<text x="169.9" y="90.3">16A</text>
<text x="169.9" y="92.8">17A</text>
<text x="220.1" y="90.9">15B</text>
<text x="220.1" y="93.5">16B</text>
<text x="270.9" y="92.2">16B</text>
<text x="270.9" y="94.7">17B</text>
<text x="169.9" y="97.9">18A</text>
<text x="169.9" y="100.5">19A</text>
<text x="220.1" y="96">17B</text>
<text x="220.1" y="98.6">18B</text>
<text x="220.1" y="101.1">19B</text>
<text x="270.9" y="97.3">18B</text>
<text x="270.9" y="99.8">19B</text>
<text x="169.9" y="103">20A</text>
<text x="169.9" y="105.5">21A</text>
<text x="220.1" y="106.2">20B</text>
<text x="270.9" y="104.9">20B</text>
<text x="270.9" y="107.4">21B</text>
<text x="169.9" y="108.1">22A</text>
<text x="169.9" y="110.6">23A</text>
<text x="169.9" y="113.2">24A</text>
<text x="220.1" y="108.7">21B</text>
<text x="220.1" y="111.3">22B</text>
<text x="220.1" y="113.8">23B</text>
<text x="270.9" y="110">22B</text>
<text x="270.9" y="112.5">23B</text>
<text x="169.9" y="115.7">25A</text>
<text x="220.1" y="116.3">24B</text>
<text x="220.1" y="118.9">25B</text>
<text x="270.9" y="115.1">24B</text>
<text x="270.9" y="117.6">25B</text>
<text x="169.9" y="120.8">26A</text>
<text x="169.9" y="123.3">27A</text>
<text x="169.9" y="125.9">28A</text>
<text x="220.1" y="121.4">26B</text>
<text x="270.9" y="120.1">26B</text>
<text x="169.9" y="128.4">29A</text>
<text x="169.9" y="130.9">30A</text>
<text x="169.9" y="133.5">31A</text>
<text x="169.9" y="136">32A</text>
<text x="169.9" y="138.6">33A</text>
<text x="169.9" y="141.1">34A</text>
</g>
</svg>
